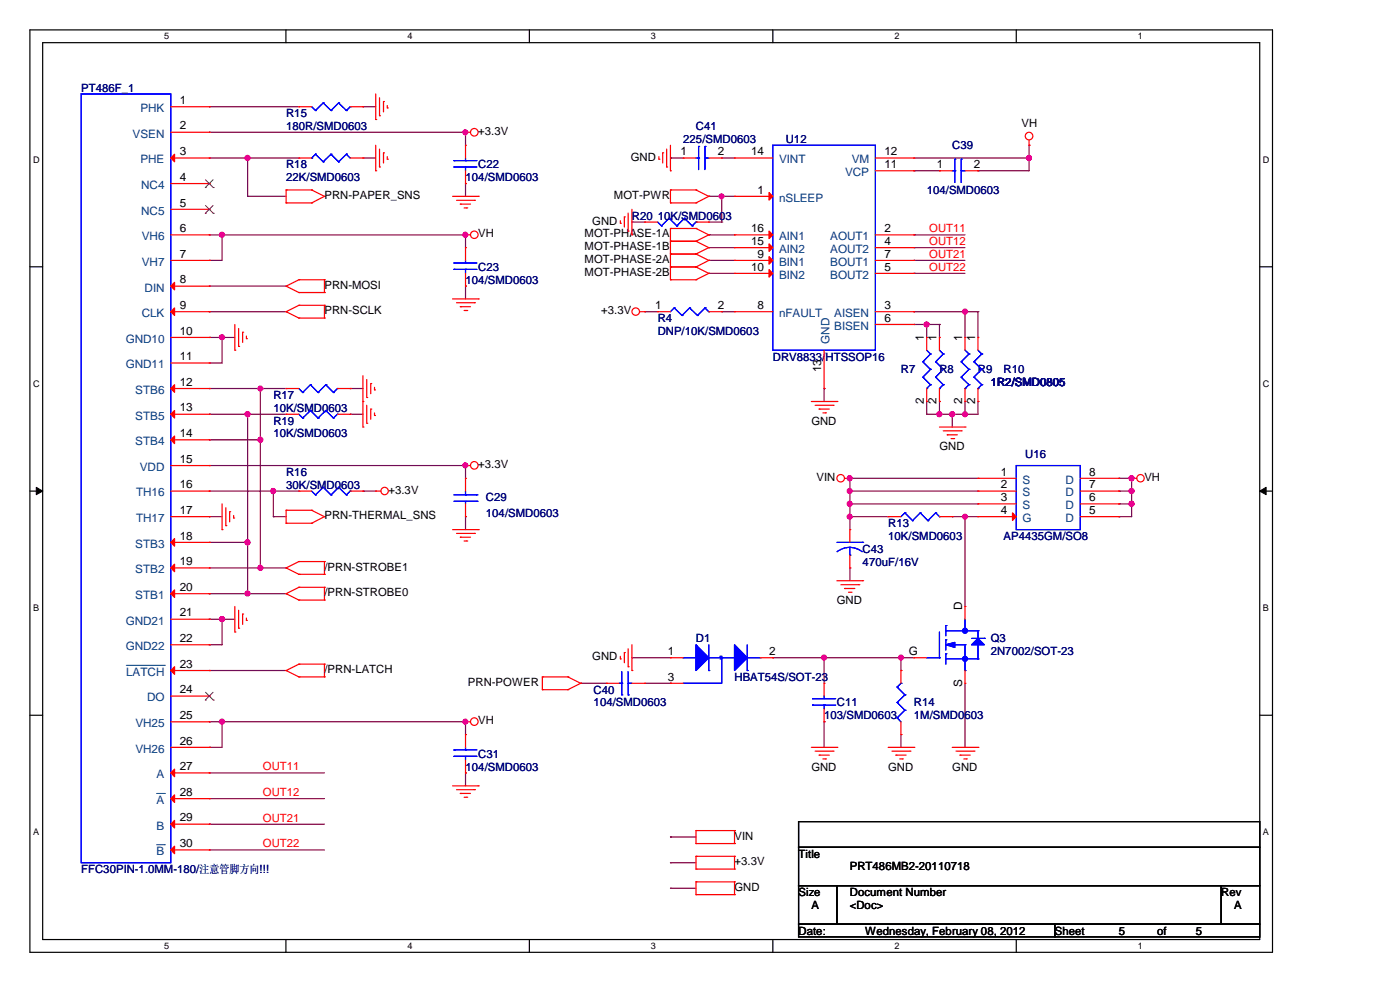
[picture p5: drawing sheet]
<svg xmlns="http://www.w3.org/2000/svg" width="297mm" height="210mm" viewBox="0 0 297 210" stroke-linecap="round" stroke-linejoin="round" font-family="sans-serif">
<path d="M6.3 6.3h263.7v195.7h-263.7zM9.1 9.1h258.1v190.2h-258.1z" fill="none" stroke="#000" stroke-width=".25"/>
<g fill="#fff">
<path d="M34.8 6.6h1.1v2.2h-1.1z"/>
<path d="M34.8 199.6h1.1v2.1h-1.1z"/>
</g>
<path d="M60.7 6.3v2.8M60.7 199.3v2.7" fill="none" stroke="#000" stroke-width=".25"/>
<g fill="#fff">
<path d="M86.4 6.6h1.1v2.2h-1.1z"/>
<path d="M86.4 199.6h1.1v2.1h-1.1z"/>
</g>
<path d="M112.3 6.3v2.8M112.3 199.3v2.7" fill="none" stroke="#000" stroke-width=".25"/>
<g fill="#fff">
<path d="M138.1 6.6h1v2.2h-1z"/>
<path d="M138.1 199.6h1v2.1h-1z"/>
</g>
<path d="M163.9 6.3v2.8M163.9 199.3v2.7" fill="none" stroke="#000" stroke-width=".25"/>
<g fill="#fff">
<path d="M189.7 6.6h1.1v2.2h-1.1z"/>
<path d="M189.7 199.6h1.1v2.1h-1.1z"/>
</g>
<path d="M215.6 6.3v2.8M215.6 199.3v2.7" fill="none" stroke="#000" stroke-width=".25"/>
<g fill="#fff">
<path d="M241.4 6.6h1v2.2h-1z"/>
<path d="M241.4 199.6h1v2.1h-1z"/>
<path d="M7 32.8h1.4v2.1h-1.4z"/>
<path d="M267.9 32.8h1.4v2.1h-1.4z"/>
<path d="M7 80.3h1.4v2.2h-1.4z"/>
<path d="M267.9 80.3h1.4v2.2h-1.4z"/>
</g>
<path d="M6.3 56.6h2.8M267.2 56.6h2.8" fill="none" stroke="#000" stroke-width=".25"/>
<g fill="#fff">
<path d="M7 127.9h1.3v2.1h-1.3z"/>
<path d="M267.9 127.9h1.3v2.1h-1.3z"/>
</g>
<path d="M6.3 104.2h2.8M267.2 104.2h2.8" fill="none" stroke="#000" stroke-width=".25"/>
<path d="M7.7 103.4l1.4 .8-1.4 .7zM267.2 104.2l1.4-.8v1.5z" fill="#000" stroke="#000" stroke-width=".21"/>
<g fill="#fff">
<path d="M7 175.5h1.3v2.1h-1.3z"/>
<path d="M267.9 175.5h1.3v2.1h-1.3z"/>
</g>
<path d="M6.3 151.7h2.8M267.2 151.7h2.8M169.4 174.3h97.8v5.4h-97.8zM169.4 179.7h97.8v8.2h-97.8zM169.4 187.9h8.1v8.1h-8.1zM169.4 196h54.4v2.7h-54.4zM177.5 187.9h81.6v8.1h-81.6zM223.8 196h43.4v2.7h-43.4zM259.1 187.9h8.1v8.1h-8.1z" fill="none" stroke="#000" stroke-width=".25"/>
<g fill="none" stroke="#800040" stroke-width=".25">
<path d="M44.4 28.1h.1M44.4 22.6h.1M44.4 33.5h.1M44.4 33.5h19M44.4 28.1h54.4M44.4 22.6h19M52.5 33.5h.1M52.5 33.5v8.1M77 22.6h.1M77 33.5h.1M77 33.5h2.7M77 22.6h2.7"/>
<path d="M98.8 28.1h.1M98.8 38.9h.1M98.8 28.1v2.7M98.8 38.9v2.7M142.2 33.5h.1M142.2 33.5h2.7M153.1 33.5h.1M153.1 33.5h2.7M193.9 33.5h.1M193.9 36.2h.1M193.9 33.5h24.4M193.9 36.2h5.4"/>
<path d="M207.5 36.2h.1M218.3 30.8h.1M218.3 33.5h.1M218.3 30.8v5.4h-10.8M44.4 55.2h.1M44.4 49.8h.1M44.4 49.8h54.4M47.1 49.8h.1M47.1 49.8v5.4h-2.7M52.5 41.6h.1M52.5 41.6h8.2M98.8 49.8h.1"/>
<path d="M98.8 49.8v2.7M134.1 47.1h.1M134.1 47.1h2.7M150.4 49.8h.1M150.4 52.5h.1M150.4 55.2h.1M150.4 58h.1M150.4 41.6h.1M150.4 49.8h5.4M150.4 52.5h5.4M150.4 58h5.4M150.4 55.2h5.4"/>
<path d="M150.4 41.6h5.4M150.4 47.1h2.7M153.1 41.6h.1M153.1 47.1h.1M153.1 41.6v5.5M193.9 49.8h.1M193.9 52.5h.1M193.9 58h.1M193.9 55.2h.1M193.9 49.8h10.8M193.9 52.5h10.8M193.9 58h10.8"/>
<path d="M193.9 55.2h10.8M44.4 77h.1M44.4 66.1h.1M44.4 60.7h.1M44.4 71.6h.1M44.4 66.1h16.3M44.4 71.6h5.4M44.4 60.7h16.3M47.1 71.6h.1M47.1 71.6v5.4h-2.7M98.8 60.7h.1M98.8 60.7v2.7"/>
<path d="M136.8 66.1h.1M136.8 66.1h2.7M153.1 66.1h.1M153.1 66.1h2.7M193.9 68.8h.1M193.9 66.1h.1M193.9 66.1h13.6M193.9 68.8h5.4M196.6 68.8h.1M196.6 68.8v2.8M199.3 68.8h.1M199.3 68.8v2.8"/>
<path d="M204.7 66.1h.1M204.7 66.1v5.5M207.5 66.1h.1M207.5 66.1v5.5M44.4 98.8h.1M44.4 93.3h.1M44.4 87.9h.1M44.4 82.4h.1M44.4 87.9h16.3M44.4 82.4h16.3M44.4 98.8h54.4M44.4 93.3h10.8"/>
<path d="M52.5 87.9h.1M52.5 87.9v38M55.2 82.4h.1M55.2 93.3h.1M55.2 82.4v38.1M74.3 82.4h.1M74.3 87.9h.1M74.3 87.9h2.7M74.3 82.4h2.7M98.8 98.8h.1M98.8 98.8v2.7M174.8 82.4h.1"/>
<path d="M174.8 82.4v2.8M196.6 85.2h.1M196.6 87.9h.1M196.6 85.2v2.7M199.3 87.9h.1M199.3 85.2h.1M199.3 85.2v2.7M202 87.9h.1M202 87.9v2.7M204.7 85.2h.1M204.7 87.9h.1M204.7 85.2v2.7"/>
<path d="M207.5 85.2h.1M207.5 85.2v2.7h-10.9M44.4 109.6h.1M44.4 104.2h.1M44.4 115.1h.1M44.4 109.6h2.7M44.4 104.2h19M44.4 115.1h8.1M52.5 115.1h.1M58 104.2h.1M58 109.6h.1M58 109.6h2.7"/>
<path d="M58 104.2v5.4M77 104.2h.1M77 104.2h2.7M98.8 109.6h.1M98.8 109.6v2.7M180.3 104.2h.1M180.3 101.5h.1M180.3 106.9h.1M180.3 109.6h.1M180.3 106.9h27.2M180.3 109.6h8.1M180.3 104.2h27.2"/>
<path d="M180.3 101.5v10.8M180.3 101.5h27.2M202 109.6h.1M202 109.6h5.5M204.7 109.6h.1M204.7 109.6v19M237.4 106.9h.1M237.4 109.6h.1M237.4 104.2h.1M237.4 101.5h.1M237.4 106.9h2.7M237.4 104.2h2.7"/>
<path d="M237.4 101.5h2.7M240.1 101.5h.1M240.1 106.9h.1M240.1 104.2h.1M240.1 101.5v8.1h-2.7M44.4 136.8h.1M44.4 120.5h.1M44.4 125.9h.1M44.4 131.4h.1M44.4 131.4h5.4M44.4 125.9h16.3M44.4 120.5h16.3"/>
<path d="M47.1 131.4h.1M47.1 131.4v5.4h-2.7M52.5 125.9h.1M55.2 120.5h.1M134.1 139.5h.1M134.1 139.5h8.1M163.9 139.5h.1M163.9 139.5h30M174.8 139.5h.1M174.8 139.5v5.4M180.3 120.5h.1M180.3 120.5v2.7"/>
<path d="M191.1 139.5h.1M191.1 139.5v2.7M44.4 142.2h.1M44.4 158.5h.1M44.4 153.1h.1M44.4 142.2h16.3M44.4 153.1h54.4M47.1 153.1h.1M47.1 153.1v5.4h-2.7M98.8 153.1h.1M98.8 153.1v2.7M123.2 144.9h.1"/>
<path d="M123.2 144.9h5.4M136.8 144.9h5.4M142.2 144.9h.1M174.8 153.1h.1M174.8 153.1v5.4M191.1 142.2h.1M191.1 155.8h.1M191.1 155.8v2.7M204.7 158.5h.1M204.7 144.9v13.6M44.4 174.8h.1M44.4 163.9h.1"/>
<path d="M44.4 169.4h.1M44.4 174.8h24.4M44.4 163.9h24.4M44.4 169.4h24.4M98.8 163.9h.1M98.8 163.9v2.8M142.2 177.5h.1M142.2 177.5h5.5M44.4 180.3h.1M44.4 180.3h24.4M142.2 183h.1M142.2 188.4h.1"/>
<path d="M142.2 183h5.5M142.2 188.4h5.5"/>
</g>
<g fill="#f0f" stroke="#f0f" stroke-width=".25">
<circle cx="204.7" cy="66.1" r=".52"/>
<circle cx="196.6" cy="68.8" r=".52"/>
<circle cx="204.7" cy="87.9" r=".52"/>
<circle cx="199.3" cy="87.9" r=".53"/>
<circle cx="202" cy="87.9" r=".53"/>
<circle cx="218.3" cy="33.5" r=".52"/>
<circle cx="240" cy="104.2" r=".53"/>
<circle cx="240" cy="101.4" r=".53"/>
<circle cx="180.2" cy="101.4" r=".52"/>
<circle cx="180.2" cy="104.2" r=".52"/>
<circle cx="204.7" cy="109.6" r=".51"/>
<circle cx="180.2" cy="106.9" r=".52"/>
<circle cx="180.2" cy="109.6" r=".51"/>
<circle cx="174.8" cy="139.5" r=".52"/>
<circle cx="191.1" cy="139.5" r=".51"/>
<circle cx="240" cy="106.9" r=".53"/>
<circle cx="153.1" cy="41.6" r=".51"/>
<circle cx="98.7" cy="28.1" r=".51"/>
<circle cx="47.1" cy="71.5" r=".52"/>
<circle cx="47.1" cy="131.3" r=".53"/>
<circle cx="98.7" cy="98.7" r=".51"/>
<circle cx="98.7" cy="49.8" r=".52"/>
<circle cx="47.1" cy="49.8" r=".53"/>
<circle cx="57.9" cy="104.2" r=".52"/>
<circle cx="52.5" cy="33.5" r=".53"/>
<circle cx="52.5" cy="125.9" r=".52"/>
<circle cx="52.5" cy="115" r=".53"/>
<circle cx="52.5" cy="87.9" r=".53"/>
<circle cx="55.2" cy="82.4" r=".51"/>
<circle cx="55.2" cy="120.5" r=".52"/>
<circle cx="55.2" cy="93.3" r=".52"/>
<circle cx="98.7" cy="153.1" r=".51"/>
<circle cx="47.1" cy="153.1" r=".52"/>
</g>
<g fill="none" stroke="#f00" stroke-width=".25">
<path d="M79.7 19.9v5.5M36.2 28.1h8.2M36.2 22.6h8.2M36.2 33.5h8.2M36.2 38.9h8.2M44.4 22.6h.1M44.4 28.1h.1M44.4 33.5h.1M44.4 38.9h.1M63.4 22.6h.1M63.4 33.5h.1M63.4 22.6h2.7"/>
<path d="M63.4 33.5h2.7M74.3 22.6h2.7M74.3 33.5h2.7M77 22.6h.1M77 33.5h.1M79.7 25.4h.1M79.7 36.2h.1M79.7 30.8v5.4M80.5 24.5h.1M80.5 35.4h.1M80.5 20.7v3.8M80.5 31.6v3.8"/>
<path d="M81.4 21.5h.1M81.4 32.4h.1M81.4 21.5v2.2M81.4 32.4v2.2M82.2 22.9h.1M82.2 33.8h.1M82.2 22.4v.5M82.2 33.2v.6M98.8 28.1h.1M98.8 30.8h.1M98.8 38.9h.1M98.8 28.1h1"/>
<path d="M98.8 30.8v2.7M98.8 36.2v2.7M139.8 33.8h.1M139.8 33.2v.6M140.6 32.4h.1M140.6 32.4v2.2M141.4 35.4h.1M141.4 31.6v3.8M142.2 36.2h.1M142.2 30.8v5.4M144.9 33.5h.1M144.9 33.5h2.8"/>
<path d="M150.4 33.5h2.7M153.1 33.5h.1M155.8 33.5h.1M155.8 33.5h8.1M185.7 36.2h8.2M185.7 33.5h8.2M193.9 33.5h.1M193.9 36.2h.1M199.3 36.2h.1M199.3 36.2h2.7M204.7 36.2h2.8M207.5 36.2h.1"/>
<path d="M218.3 30.8h.1M218.3 29.7v1.1M36.2 49.8h8.2M36.2 44.4h8.2M36.2 55.2h8.2M44.4 44.4h.1M44.4 49.8h.1M44.4 55.2h.1M60.7 40.3h.1M60.7 43h.1M60.7 40.3h5.4M60.7 43h5.4"/>
<path d="M60.7 40.3v2.7M63.4 59.3h.1M63.4 59.3h5.4M63.4 59.3l-2.7 1.4M66.1 40.3h.1M66.1 43h.1M66.1 40.3l2.7 1.3M68.8 41.6h.1M68.8 59.3h.1M68.8 41.6l-2.7 1.4M68.8 59.3v2.8M96 41.6h5.5"/>
<path d="M96.9 42.5h3.8M97.7 43.3h.1M97.7 43.3h2.1M98.5 44.1h.5M98.8 49.8h.1M98.8 52.5h.1M98.8 49.8h1M98.8 52.5v2.7M98.8 58v2.7M99 44.1h.1M100.7 42.5h.1M101.5 41.6h.1"/>
<path d="M131.6 47.4h.1M131.6 46.8v.6M132.5 46h.1M132.5 46v2.2M133.3 49h.1M133.3 45.2v3.8M134.1 49.8h.1M134.1 44.4v5.4M136.8 47.1h.1M136.8 47.1h2.7M142.2 48.5h.1M142.2 51.2h.1"/>
<path d="M142.2 53.9h.1M142.2 56.6h.1M142.2 59.3h.1M142.2 40.3h.1M142.2 43h.1M142.2 48.5h5.5M142.2 40.3v2.7M142.2 48.5v10.8M142.2 51.2h5.5M142.2 53.9h5.5M142.2 56.6h5.5M142.2 59.3h5.5"/>
<path d="M142.2 40.3h5.5M142.2 43h5.5M147.7 48.5h.1M147.7 51.2h.1M147.7 53.9h.1M147.7 56.6h.1M147.7 59.3h.1M147.7 40.3h.1M147.7 43h.1M147.7 48.5l2.7 1.3M147.7 51.2l2.7 1.3M147.7 53.9l2.7 1.3"/>
<path d="M147.7 56.6l2.7 1.4M147.7 40.3l2.7 1.3M147.7 47.1h2.7M150.4 49.8h.1M150.4 52.5h.1M150.4 55.2h.1M150.4 58h.1M150.4 41.6h.1M150.4 47.1h.1M150.4 49.8l-2.7 1.4M150.4 52.5l-2.7 1.4M150.4 55.2l-2.7 1.4"/>
<path d="M150.4 58l-2.7 1.3M150.4 41.6l-2.7 1.4M155.8 41.6h.1M155.8 55.2h.1M155.8 58h.1M155.8 49.8h.1M155.8 52.5h.1M155.8 41.6h8.1M155.8 49.8h8.1M155.8 55.2h8.1M155.8 52.5h8.1M155.8 58h8.1"/>
<path d="M185.7 49.8h8.2M185.7 55.2h8.2M185.7 52.5h8.2M185.7 58h8.2M193.9 49.8h.1M193.9 52.5h.1M193.9 58h.1M193.9 55.2h.1M36.2 66.1h8.2M36.2 60.7h8.2M36.2 71.6h8.2M36.2 77h8.2"/>
<path d="M44.4 60.7h.1M44.4 66.1h.1M44.4 71.6h.1M44.4 77h.1M49.8 74.3h.1M49.8 68.8v5.5M50.6 73.5h.1M50.6 69.7v3.8M51.5 70.5h.1M51.5 70.5v2.1M52.3 71.8h.1M52.3 71.3v.5"/>
<path d="M60.7 66.1h.1M60.7 60.7h.1M60.7 66.1l2.7 1.4M60.7 60.7l2.7 1.4M63.4 67.5h.1M63.4 64.8h.1M63.4 62.1h.1M63.4 67.5h5.4M63.4 64.8h5.4M63.4 64.8l-2.7 1.3M63.4 62.1h5.4M68.8 67.5h.1"/>
<path d="M68.8 64.8h.1M68.8 62.1h.1M68.8 64.8v2.7M77 79.7v10.9M96 63.4h5.5M96.9 64.2h3.8M97.7 65.1h.1M97.7 65.1h2.1M98.5 65.9h.5M98.8 60.7h.1M99 65.9h.1M100.7 64.2h.1"/>
<path d="M101.5 63.4h.1M135.7 66.1h1.1M136.8 66.1h.1M139.5 66.1h.1M139.5 66.1h2.7M150.4 66.1h2.7M153.1 66.1h.1M155.8 66.1h.1M155.8 66.1h8.1M174.8 74.3v8.1M185.7 66.1h8.2M185.7 68.8h8.2"/>
<path d="M193.9 66.1h.1M193.9 68.8h.1M196.6 71.6h.1M196.6 71.6v2.7M199.3 71.6h.1M199.3 71.6v2.7M204.7 71.6h.1M204.7 71.6v2.7M207.5 71.6h.1M207.5 71.6v2.7M36.2 98.8h8.2M36.2 82.4h8.2"/>
<path d="M36.2 87.9h8.2M36.2 93.3h8.2M44.4 82.4h.1M44.4 87.9h.1M44.4 93.3h.1M44.4 98.8h.1M60.7 82.4h.1M60.7 87.9h.1M60.7 82.4h2.7M60.7 87.9h2.7M71.6 82.4h2.7M71.6 87.9h2.7"/>
<path d="M74.3 82.4h.1M74.3 87.9h.1M77 90.6h.1M77 85.2h.1M77.8 89.8h.1M77.8 84.3h.1M77.8 80.5v3.8M77.8 86v3.8M78.6 86.8h.1M78.6 81.4h.1M78.6 81.4v2.1M78.6 86.8v2.1"/>
<path d="M79.5 88.1h.1M79.5 82.7h.1M79.5 82.2v.5M79.5 87.6v.5M98.8 98.8h.1M98.8 98.8h1M172.1 85.2h5.4M172.9 86h3.8M173.8 86.8h.1M173.8 86.8h2.1M174.6 87.6h.5M174.8 82.4h.1"/>
<path d="M175.1 87.6h.1M176.7 86h.1M177.5 85.2h.1M196.6 85.2h.1M196.6 82.4v2.8M199.3 85.2h.1M199.3 90.6h5.4M199.3 82.4v2.8M200.1 91.4h3.8M200.9 92.2h.1M200.9 92.2h2.2M201.8 93h.5"/>
<path d="M202.3 93h.1M203.9 91.4h.1M204.7 90.6h.1M204.7 85.2h.1M204.7 82.4v2.8M207.5 85.2h.1M207.5 82.4v2.8M36.2 104.2h8.2M36.2 109.6h8.2M36.2 115.1h8.2M44.4 104.2h.1M44.4 109.6h.1"/>
<path d="M44.4 115.1h.1M47.1 112.3h.1M47.1 106.9v5.4M47.9 111.5h.1M47.9 107.7v3.8M48.7 108.5h.1M48.7 108.5v2.2M49.6 109.9h.1M49.6 109.3v.6M60.7 108.2h.1M60.7 111h.1M60.7 108.2v2.8"/>
<path d="M60.7 108.2h5.4M60.7 111h5.4M63.4 119.1h.1M63.4 104.2h.1M63.4 119.1h5.4M63.4 119.1l-2.7 1.4M63.4 104.2h2.7M66.1 108.2h.1M66.1 111h.1M66.1 108.2l2.7 1.4M68.8 109.6h.1M68.8 119.1h.1"/>
<path d="M68.8 119.1v2.7M68.8 109.6l-2.7 1.4M74.3 104.2h2.7M77 104.2h.1M79.7 104.2h.1M79.7 104.2h1.1M96 112.3h5.5M96.9 113.1h3.8M97.7 114h.1M97.7 114h2.1M98.5 114.8h.5M98.8 109.6h.1"/>
<path d="M98.8 101.5h.1M98.8 101.5v2.7M98.8 106.9v2.7M99 114.8h.1M100.7 113.1h.1M101.5 112.3h.1M179.2 101.5h1.1M180.3 101.5h.1M180.3 112.3h.1M180.3 112.3v2.8M180.3 117.8v2.7M188.4 109.6h.1"/>
<path d="M188.4 109.6h2.7M199.3 109.6h2.7M202 109.6h.1M207.5 101.5h.1M207.5 104.2h.1M207.5 106.9h.1M207.5 109.6h.1M207.5 101.5h8.1M207.5 104.2h8.1M207.5 109.6h8.1M207.5 106.9h8.1M229.2 101.5h8.2"/>
<path d="M229.2 104.2h8.2M229.2 109.6h8.2M229.2 106.9h8.2M237.4 101.5h.1M237.4 104.2h.1M237.4 106.9h.1M237.4 109.6h.1M240.1 101.5h.1M240.1 101.5h1.1M36.2 120.5h8.2M36.2 125.9h8.2M36.2 131.4h8.2"/>
<path d="M36.2 136.8h8.2M44.4 120.5h.1M44.4 125.9h.1M44.4 131.4h.1M44.4 136.8h.1M49.8 134.1h.1M49.8 128.6v5.5M50.6 133.3h.1M50.6 129.4v3.9M51.5 130.3h.1M51.5 130.3v2.2M52.3 131.6h.1"/>
<path d="M52.3 131.1v.5M60.7 125.9h.1M60.7 120.5h.1M60.7 125.9l2.7 1.4M60.7 120.5l2.7 1.3M63.4 127.3h.1M63.4 124.6h.1M63.4 121.8h.1M63.4 127.3h5.4M63.4 124.6h5.4M63.4 124.6l-2.7 1.3M63.4 121.8h5.4"/>
<path d="M68.8 127.3h.1M68.8 124.6h.1M68.8 121.8h.1M68.8 124.6v2.7M131.6 139.8h.1M131.6 139.2v.6M132.5 138.4h.1M132.5 138.4v2.2M133.3 137.6v3.8M134.1 136.8v5.4M142.2 139.5h.1M142.2 139.5h2.7"/>
<path d="M161.2 139.5h2.7M163.9 139.5h.1M177.5 123.2h5.5M178.4 124h3.8M179.2 124.8h.1M179.2 124.8h2.1M180 125.6h.5M180.3 120.5h.1M180.5 125.6h.1M182.2 124h.1M183 123.2h.1M193.9 139.5h.1"/>
<path d="M193.9 139.5h2.7M204.7 128.6h.1M204.7 128.6v2.8M36.2 158.5h8.2M36.2 153.1h8.2M36.2 142.2h8.2M36.2 147.7h8.2M44.4 142.2h.1M44.4 147.7h.1M44.4 153.1h.1M44.4 158.5h.1M60.7 142.2h.1"/>
<path d="M60.7 142.2l2.7 1.4M63.4 143.6h.1M63.4 140.9h.1M63.4 143.6h5.4M63.4 140.9h5.4M63.4 140.9l-2.7 1.3M68.8 143.6h.1M68.8 140.9h.1M68.8 140.9v2.7M98.8 153.1h.1M98.8 155.8h.1M98.8 153.1h1"/>
<path d="M98.8 155.8v2.7M115.1 143.6h.1M115.1 146.3h.1M115.1 143.6h5.4M115.1 143.6v2.7M115.1 146.3h5.4M120.5 143.6h.1M120.5 146.3h.1M120.5 143.6l2.7 1.3M123.2 144.9h.1M123.2 144.9l-2.7 1.4M128.6 144.9h.1"/>
<path d="M128.6 144.9h2.8M133.3 141.4h.1M134.1 142.2h.1M134.1 144.9h2.7M136.8 144.9h.1M142.2 144.9h.1M142.2 144.9h2.7M172.1 158.5h5.4M172.9 159.3h3.8M174.8 144.9h.1M174.8 153.1h.1M174.8 144.9v2.8"/>
<path d="M174.8 150.4v2.7M176.7 159.3h.1M177.5 158.5h.1M188.4 158.5h5.5M189.2 159.3h3.8M191.1 155.8h.1M191.1 142.2h.1M191.1 142.2v2.7M191.1 153.1v2.7M193 159.3h.1M193.9 158.5h.1M202 158.5h5.5"/>
<path d="M202.8 159.3h3.8M204.7 144.9h.1M204.7 142.2v2.7M206.6 159.3h.1M207.5 158.5h.1M36.2 163.9h8.2M36.2 169.4h8.2M36.2 174.8h8.2M44.4 163.9h.1M44.4 169.4h.1M44.4 174.8h.1M96 166.7h5.5"/>
<path d="M96.9 167.5h3.8M97.7 168.3h.1M97.7 168.3h2.1M98.5 169.1h.5M98.8 163.9h.1M98.8 161.2v2.7M99 169.1h.1M100.7 167.5h.1M101.5 166.7h.1M147.7 178.9h.1M147.7 176.2h.1M147.7 176.2v2.7"/>
<path d="M147.7 178.9h8.1M147.7 176.2h8.1M155.8 176.2h.1M155.8 178.9h.1M155.8 176.2v2.7M173.8 160.2h.1M173.8 160.2h2.1M174.6 161h.5M175.1 161h.1M190.1 160.2h.1M190.1 160.2h2.1M190.9 161h.5"/>
<path d="M191.4 161h.1M203.7 160.2h.1M203.7 160.2h2.1M204.5 161h.5M205 161h.1M36.2 180.3h8.2M44.4 180.3h.1M147.7 184.4h.1M147.7 181.6h.1M147.7 189.8h.1M147.7 187.1h.1M147.7 184.4h8.1"/>
<path d="M147.7 181.6v2.8M147.7 187.1v2.7M147.7 181.6h8.1M147.7 189.8h8.1M147.7 187.1h8.1M155.8 181.6h.1M155.8 184.4h.1M155.8 187.1h.1M155.8 189.8h.1M155.8 181.6v2.8M155.8 187.1v2.7"/>
<circle cx="100.6" cy="28.1" r=".8"/>
<circle cx="218.3" cy="28.9" r=".8"/>
<circle cx="100.6" cy="49.8" r=".8"/>
<circle cx="134.9" cy="66.1" r=".8"/>
<circle cx="100.6" cy="98.7" r=".8"/>
<circle cx="81.6" cy="104.2" r=".78"/>
<circle cx="178.4" cy="101.5" r=".8"/>
<circle cx="241.9" cy="101.4" r=".78"/>
<circle cx="100.6" cy="153.1" r=".8"/>
</g>
<g fill="none" stroke="#00f" stroke-width=".25">
<path d="M17.2 19.9h19v163.1h-19zM66.1 33.5h.1M66.1 22.6l.8 .8M66.9 23.4h.1M66.9 32.7h.1M66.9 32.7l1.7 1.6M66.9 32.7l-.8 .8M68.6 21.8h.1M68.6 34.3h.1M68.6 21.8l-1.7 1.6M68.6 21.8l1.6 1.6M70.2 23.4h.1"/>
<path d="M70.2 32.7h.1M70.2 32.7l1.6 1.6M70.2 32.7l-1.6 1.6M71.8 21.8h.1M71.8 34.3h.1M71.8 21.8l-1.6 1.6M71.8 21.8l1.7 1.6M73.5 23.4h.1M73.5 32.7h.1M73.5 32.7l.8 .8M73.5 32.7l-1.7 1.6M74.3 22.6h.1"/>
<path d="M74.3 22.6l-.8 .8M96.3 35.4h.1M96.3 34.1h.1M96.3 35.4h4.9M96.3 34.1h4.9M98.8 34.1h.1M98.8 35.4h.1M98.8 33.5v.6M98.8 35.4v.8M147.7 33.5h.5M148.2 33.5h.1M148.2 31.1h.1"/>
<path d="M148.2 31.1v4.9M149.6 31.1h.1M149.6 33.5h.1M149.6 33.5h.8M149.6 31.1v4.9M163.9 30.8h21.8v43.5h-21.8zM202 36.2h.6M202.6 36.2h.1M202.6 33.8h.1M202.6 33.8v4.9M203.9 33.8h.1M203.9 36.2h.1"/>
<path d="M203.9 36.2h.8M203.9 33.8v4.9M96.3 57.1h.1M96.3 55.8h.1M96.3 57.1h4.9M96.3 55.8h4.9M98.8 55.8h.1M98.8 57.1h.1M98.8 55.2v.6M98.8 57.1v.9M139.5 47.1l.8 .8M140.3 47.9h.1"/>
<path d="M141.9 46.3h.1M141.9 46.3l-1.6 1.6M141.9 46.3l1.7 1.6M143.6 47.9h.1M145.2 46.3h.1M145.2 46.3l-1.6 1.6M145.2 46.3l1.6 1.6M146.8 47.9h.1M147.7 47.1h.1M147.7 47.1l-.9 .8M143 65.3h.1M143 65.3l-.8 .8"/>
<path d="M143 65.3l1.7 1.6M144.7 66.9h.1M146.3 65.3h.1M146.3 65.3l-1.6 1.6M146.3 65.3l1.6 1.6M147.9 66.9h.1M149.6 65.3h.1M149.6 65.3l-1.7 1.6M149.6 65.3l.8 .8M150.4 66.1h.1M195.8 76.7h.1M195.8 76.7l1.6 1.7"/>
<path d="M196.6 74.3l.8 .8M197.4 75.1h.1M197.4 78.4h.1M197.4 75.1l-1.6 1.6M197.4 78.4l-1.6 1.6M198.5 76.7h.1M198.5 76.7l1.6 1.7M199.3 74.3l.8 .8M200.1 75.1h.1M200.1 78.4h.1M200.1 75.1l-1.6 1.6M200.1 78.4l-1.6 1.6"/>
<path d="M203.9 76.7h.1M203.9 76.7l1.7 1.7M204.7 74.3l.9 .8M205.6 75.1h.1M205.6 78.4h.1M205.6 75.1l-1.7 1.6M205.6 78.4l-1.7 1.6M206.6 76.7h.1M206.6 76.7l1.7 1.7M207.5 74.3l.8 .8M208.3 75.1h.1M208.3 78.4h.1"/>
<path d="M208.3 75.1l-1.7 1.6M208.3 78.4l-1.7 1.6M63.4 82.4l.8 .9M63.4 87.9l.8 .8M64.2 83.3h.1M64.2 88.7h.1M65.9 81.6h.1M65.9 87.1h.1M65.9 81.6l-1.7 1.7M65.9 81.6l1.6 1.7M65.9 87.1l-1.7 1.6M65.9 87.1l1.6 1.6"/>
<path d="M67.5 83.3h.1M67.5 88.7h.1M69.1 81.6h.1M69.1 87.1h.1M69.1 81.6l-1.6 1.7M69.1 81.6l1.6 1.7M69.1 87.1l-1.6 1.6M69.1 87.1l1.6 1.6M70.7 83.3h.1M70.7 88.7h.1M71.6 82.4h.1M71.6 87.9h.1"/>
<path d="M71.6 82.4l-.9 .9M71.6 87.9l-.9 .8M195.8 80h.1M195.8 80l1.6 1.6M196.6 82.4h.1M197.4 81.6h.1M197.4 81.6l-.8 .8M198.5 80h.1M198.5 80l1.6 1.6M199.3 82.4h.1M200.1 81.6h.1M200.1 81.6l-.8 .8"/>
<path d="M203.9 80h.1M203.9 80l1.7 1.6M204.7 82.4h.1M205.6 81.6h.1M205.6 81.6l-.9 .8M206.6 80h.1M206.6 80l1.7 1.6M207.5 82.4h.1M208.3 81.6h.1M208.3 81.6l-.8 .8M215.6 98.8h13.6v13.5h-13.6zM66.1 104.2l.8 .8"/>
<path d="M66.9 105h.1M68.6 103.4h.1M68.6 103.4l-1.7 1.6M68.6 103.4l1.6 1.6M70.2 105h.1M71.8 103.4h.1M71.8 103.4l-1.6 1.6M71.8 103.4l1.7 1.6M73.5 105h.1M74.3 104.2h.1M74.3 104.2l-.8 .8M96.3 105h4.9"/>
<path d="M96.3 106.3h4.9M98.8 106.3h.1M98.8 105h.1M98.8 104.2v.8M98.8 106.3v.6M101.2 105h.1M101.2 106.3h.1M177.5 115.1h5.5M180.3 116.1l1.4 .3 1.2 .6M180.3 116.1l-1.5 .2-1.2 .7M180.3 117.8h.1M180.3 116.1v1.7"/>
<path d="M183 115.1h.1M192 108.8h.1M192 108.8l-.9 .8M192 108.8l1.6 1.6M193.6 110.4h.1M195.2 108.8h.1M195.2 108.8l-1.6 1.6M195.2 108.8l1.6 1.6M196.8 110.4h.1M198.5 108.8h.1M198.5 108.8l-1.7 1.6M198.5 108.8l.8 .8"/>
<path d="M199.3 109.6h.1M144.9 139.5h.1M144.9 139.5h2.8M150.4 136.8v5.4M150.4 139.5h5.4M153.1 139.5h.1M153.1 139.5v5.4h-8.2M158.5 139.5h2.7M158.5 136.8v5.4M161.2 139.5h.1M196.6 139.5h.1M196.6 139.5h2.7"/>
<path d="M199.3 139.5h.1M199.3 134.1v5.4M200.7 138.7h.1M200.7 135.7h.1M200.7 132.7h.1M200.7 133.8h.1M200.7 132.7v2.2M200.7 135.7v2.2M200.7 138.7v2.2M200.7 139.8h6.8M200.7 133.8h6.8M202 136.8h2.7"/>
<path d="M204.7 133.8h.1M204.7 136.8h.1M204.7 131.4v2.4M204.7 136.8v5.4M206.1 135.4h2.7M207.5 139.8h.1M207.5 136.8h.1M207.5 133.8h.1M207.5 133.8v1.6M207.5 136.8v3M208.8 135.4h.1M96.3 159.1h.1"/>
<path d="M96.3 159.1h4.9M98.8 159.1h.1M98.8 158.5v.6M131.4 144.9h.5M131.9 144.9h.1M131.9 147.4h.1M131.9 142.5v4.9M133.3 147.4h.1M133.3 144.9h.1M133.3 144.9h.8M133.3 142.5v4.9M150.4 142.2h.1"/>
<path d="M158.5 142.2h.1M172.4 149.6h.1M172.4 148.2h.1M172.4 149.6h4.9M172.4 148.2h4.9M174.8 148.2h.1M174.8 149.6h.1M174.8 147.7v.5M174.8 149.6v.8M190.3 152.3h.1M190.3 149h.1M190.3 145.7h.1"/>
<path d="M190.3 152.3l.8 .8M190.3 149l1.7 1.7M190.3 145.7l1.7 1.7M191.1 144.9h.1M191.1 144.9l-.8 .8M192 150.7h.1M192 147.4h.1M192 150.7l-1.7 1.6M192 147.4l-1.7 1.6M204.7 142.2h.1M96.3 160.4h.1M96.3 160.4h4.9"/>
<path d="M98.8 160.4h.1M98.8 160.4v.8"/>
</g>
<g fill="#f00" stroke="#f00" stroke-width=".25">
<path d="M37 32.7v1.6l-.8-.8z"/>
<path d="M36.2 60.7l.8-.8v1.6z"/>
<path d="M37 65.3v1.6l-.8-.8z"/>
<path d="M36.2 82.4l.8-.8v1.6z"/>
<path d="M36.2 87.9l.8-.8v1.6z"/>
<path d="M36.2 93.3l.8-.8v1.6z"/>
<path d="M36.2 115.1l.8-.9v1.7z"/>
<path d="M36.2 120.5l.8-.8v1.6z"/>
<path d="M36.2 125.9l.8-.8v1.6z"/>
<path d="M36.2 142.2l.8-.8v1.6z"/>
<path d="M36.2 163.9l.8-.8v1.7z"/>
<path d="M37 168.6v1.6l-.8-.8z"/>
<path d="M37 174v1.6l-.8-.8z"/>
<path d="M37 179.5v1.6l-.8-.8z"/>
<path d="M214.8 108.8l.8 .8-.8 .8z"/>
<path d="M163.1 40.8l.8 .8-.8 .9z"/>
<path d="M163.1 54.4l.8 .8-.8 .8z"/>
<path d="M163.1 57.2l.8 .8-.8 .8z"/>
<path d="M163.1 49l.8 .8-.8 .8z"/>
<path d="M163.1 51.7l.8 .8-.8 .8z"/>
</g>
<path d="M43.6 39.8h.1M43.6 38.1l1.6 1.7M45.2 38.1l-1.6 1.7M45.2 39.8h.1M43.6 45.2h.1M43.6 43.6l1.6 1.6M45.2 43.6l-1.6 1.6M45.2 45.2h.1M43.6 148.5h.1M43.6 146.8l1.6 1.7M45.2 146.8l-1.6 1.7M45.2 148.5h.1" fill="none" stroke="#804000" stroke-width=".21"/>
<path d="M26.8 141.1h8.1M34.9 141.1h.1M33.2 168.3h1.7M33.2 179.2h1.7M34.9 168.3h.1M34.9 179.2h.1" fill="none" stroke="#004080" stroke-width=".21"/>
<g fill="#00f" stroke="#00f" stroke-width=".25">
<path d="M206.1 136.8l1.4-1.4 1.3 1.4z"/>
<path d="M200.7 136.8l1.9-.5v1z"/>
<path d="M147.7 136.8l2.7 2.7-2.7 2.7z" fill-rule="evenodd"/>
<path d="M155.8 136.8l2.7 2.7-2.7 2.7z" fill-rule="evenodd"/>
<path d="M152.8 139.2h.3v.6h-.3z" fill-rule="evenodd"/>
<path d="M147.7 136.8l2.7 2.7-2.7 2.7z" fill-rule="evenodd"/>
<path d="M155.8 136.8l2.7 2.7-2.7 2.7z" fill-rule="evenodd"/>
<path d="M152.8 139.2h.3v.6h-.3z" fill-rule="evenodd"/>
<circle cx="204.7" cy="133.8" r=".52"/>
<circle cx="204.7" cy="139.8" r=".52"/>
</g>
<g font-size="2.5" fill="#004080">
<text x="29.8" y="23.8">PHK</text>
<text x="28.1" y="29.2">VSEN</text>
<text x="29.8" y="34.7">PHE</text>
<text x="165.3" y="34.7">VINT</text>
<text x="180.7" y="34.7">VM</text>
<text x="30" y="40.1">NC4</text>
<text x="179.3" y="37.4">VCP</text>
<text x="30" y="45.5">NC5</text>
<text x="165.3" y="42.8">nSLEEP</text>
<text x="30.1" y="51">VH6</text>
<text x="165.3" y="51">AIN1</text>
<text x="165.3" y="53.7">AIN2</text>
<text x="176.1" y="51">AOUT1</text>
<text x="176.1" y="53.7">AOUT2</text>
<text x="30.1" y="56.4">VH7</text>
<text x="165.3" y="56.4">BIN1</text>
<text x="165.3" y="59.1">BIN2</text>
<text x="176.1" y="59.1">BOUT2</text>
<text x="176.1" y="56.4">BOUT1</text>
<text x="30.7" y="61.8">DIN</text>
<text x="30.1" y="67.3">CLK</text>
<text x="165.3" y="67.3">nFAULT</text>
<text x="177" y="67.3">AISEN</text>
<text x="177" y="70">BISEN</text>
<text x="26.7" y="72.7">GND10</text>
<text x="176" y="72.9" transform="rotate(-90 176 72.9)">GND</text>
<text x="26.7" y="78.1">GND11</text>
<text x="28.7" y="83.6">STB6</text>
<text x="28.7" y="89">STB5</text>
<text x="28.7" y="94.4">STB4</text>
<text x="29.7" y="99.9">VDD</text>
<text x="28.9" y="105.3">TH16</text>
<text x="217" y="102.6">S</text>
<text x="217" y="105.3">S</text>
<text x="226.1" y="102.6">D</text>
<text x="226.1" y="105.3">D</text>
<text x="28.9" y="110.7">TH17</text>
<text x="217" y="108">S</text>
<text x="217" y="110.7">G</text>
<text x="226.1" y="108">D</text>
<text x="226.1" y="110.7">D</text>
<text x="28.7" y="116.2">STB3</text>
<text x="28.7" y="121.6">STB2</text>
<text x="28.7" y="127.1">STB1</text>
<text x="26.7" y="132.5">GND21</text>
<text x="26.7" y="137.9">GND22</text>
<text x="26.8" y="143.4">LATCH</text>
<text x="31.2" y="148.8">DO</text>
<text x="28.7" y="154.3">VH25</text>
<text x="28.7" y="159.7">VH26</text>
<text x="33.2" y="165.1">A</text>
<text x="33.2" y="170.6">A</text>
<text x="33.2" y="176">B</text>
<text x="33.2" y="181.4">B</text>
</g>
<g font-size="2.5">
<text x="38.1" y="22">1</text>
<text x="38.1" y="27.5">2</text>
<text x="38.1" y="32.9">3</text>
<text x="144.4" y="32.9">1</text>
<text x="152.3" y="32.9">2</text>
<text x="159.3" y="32.9">14</text>
<text x="187.6" y="32.9">12</text>
<text x="187.6" y="35.6">11</text>
<text x="198.7" y="35.6">1</text>
<text x="206.6" y="35.6">2</text>
<text x="38.1" y="38.3">4</text>
<text x="160.7" y="41.1">1</text>
<text x="38.1" y="43.8">5</text>
<text x="38.1" y="49.2">6</text>
<text x="159.3" y="49.2">16</text>
<text x="159.3" y="51.9">15</text>
<text x="187.6" y="49.2">2</text>
<text x="187.6" y="51.9">4</text>
<text x="38.1" y="54.6">7</text>
<text x="159.3" y="57.4">10</text>
<text x="160.7" y="54.6">9</text>
<text x="187.6" y="57.4">5</text>
<text x="187.6" y="54.6">7</text>
<text x="38.1" y="60.1">8</text>
<text x="38.1" y="65.5">9</text>
<text x="139" y="65.5">1</text>
<text x="152.3" y="65.5">2</text>
<text x="160.7" y="65.5">8</text>
<text x="187.6" y="65.5">3</text>
<text x="38.1" y="71">10</text>
<text x="187.6" y="68.2">6</text>
<text x="38.1" y="76.4">11</text>
<text x="196" y="72.4" transform="rotate(-90 196 72.4)">1</text>
<text x="198.7" y="72.4" transform="rotate(-90 198.7 72.4)">1</text>
<text x="204.1" y="72.4" transform="rotate(-90 204.1 72.4)">1</text>
<text x="206.9" y="72.4" transform="rotate(-90 206.9 72.4)">1</text>
<text x="38.1" y="81.8">12</text>
<text x="174.2" y="79" transform="rotate(-90 174.2 79)">13</text>
<text x="38.1" y="87.3">13</text>
<text x="196" y="85.7" transform="rotate(-90 196 85.7)">2</text>
<text x="198.7" y="85.7" transform="rotate(-90 198.7 85.7)">2</text>
<text x="204.1" y="85.7" transform="rotate(-90 204.1 85.7)">2</text>
<text x="206.9" y="85.7" transform="rotate(-90 206.9 85.7)">2</text>
<text x="38.1" y="92.7">14</text>
<text x="38.1" y="98.2">15</text>
<text x="212.3" y="100.9">1</text>
<text x="231.1" y="100.9">8</text>
<text x="38.1" y="103.6">16</text>
<text x="212.3" y="103.6">2</text>
<text x="212.3" y="106.3">3</text>
<text x="231.1" y="103.6">7</text>
<text x="231.1" y="106.3">6</text>
<text x="38.1" y="109">17</text>
<text x="212.3" y="109">4</text>
<text x="231.1" y="109">5</text>
<text x="38.1" y="114.5">18</text>
<text x="38.1" y="119.9">19</text>
<text x="38.1" y="125.3">20</text>
<text x="38.1" y="130.8">21</text>
<text x="204.1" y="129.4" transform="rotate(-90 204.1 129.4)">D</text>
<text x="38.1" y="136.2">22</text>
<text x="38.1" y="141.6">23</text>
<text x="141.7" y="138.9">1</text>
<text x="163.1" y="138.9">2</text>
<text x="192.8" y="138.9">G</text>
<text x="38.1" y="147.1">24</text>
<text x="141.7" y="144.3">3</text>
<text x="204.1" y="145.8" transform="rotate(-90 204.1 145.8)">S</text>
<text x="38.1" y="152.5">25</text>
<text x="38.1" y="157.9">26</text>
<text x="38.1" y="163.4">27</text>
<text x="38.1" y="168.8">28</text>
<text x="38.1" y="174.2">29</text>
<text x="38.1" y="179.7">30</text>
</g>
<g font-size="2.4" fill="#000080">
<text x="17.2" y="19.4">PT486F_1</text>
<text x="60.7" y="24.8">R15</text>
<text x="60.7" y="27.6">180R/SMD0603</text>
<text x="147.7" y="27.6">C41</text>
<text x="60.7" y="35.7">R18</text>
<text x="101.5" y="35.7">C22</text>
<text x="144.9" y="30.3">225/SMD0603</text>
<text x="166.7" y="30.3">U12</text>
<text x="202" y="31.7">C39</text>
<text x="60.7" y="38.4">22K/SMD0603</text>
<text x="98.8" y="38.4">104/SMD0603</text>
<text x="196.6" y="41.1">104/SMD0603</text>
<text x="134.1" y="46.6">R20</text>
<text x="139.5" y="46.6">10K/SMD0603</text>
<text x="101.5" y="57.4">C23</text>
<text x="98.8" y="60.2">104/SMD0603</text>
<text x="139.5" y="68.3">R4</text>
<text x="139.5" y="71">DNP/10K/SMD0603</text>
<text x="163.9" y="76.5">DRV8833/HTSSOP16</text>
<text x="191.1" y="79.2">R7</text>
<text x="199.3" y="79.2">R8</text>
<text x="207.5" y="79.2">R9</text>
<text x="210.2" y="81.9">1R2/SMD0805</text>
<text x="212.9" y="79.2">R10</text>
<text x="58" y="84.6">R17</text>
<text x="58" y="87.4">10K/SMD0603</text>
<text x="58" y="90.1">R19</text>
<text x="58" y="92.8">10K/SMD0603</text>
<text x="60.7" y="101">R16</text>
<text x="217.5" y="97.1">U16</text>
<text x="60.7" y="103.7">30K/SMD0603</text>
<text x="103.1" y="106.4">C29</text>
<text x="103.1" y="109.6">104/SMD0603</text>
<text x="188.4" y="111.8">R13</text>
<text x="183" y="117.3">C43</text>
<text x="183" y="120">470uF/16V</text>
<text x="188.4" y="114.5">10K/SMD0603</text>
<text x="212.9" y="114.5">AP4435GM/SO8</text>
<text x="147.7" y="136.3">D1</text>
<text x="210.2" y="136.3">Q3</text>
<text x="210.2" y="139">2N7002/SOT-23</text>
<text x="125.9" y="147.1">C40</text>
<text x="125.9" y="149.9">104/SMD0603</text>
<text x="155.8" y="144.4">HBAT54S/SOT-23</text>
<text x="177.5" y="149.9">C11</text>
<text x="193.9" y="149.9">R14</text>
<text x="174.8" y="152.6">103/SMD0603</text>
<text x="193.9" y="152.6">1M/SMD0603</text>
<text x="101.5" y="160.7">C31</text>
<text x="98.8" y="163.4">104/SMD0603</text>
<text x="17.2" y="185.2">FFC30PIN-1.0MM-180/注意管脚方向!!!</text>
</g>
<g font-size="2.4">
<text x="101.5" y="28.7">+3.3V</text>
<text x="216.7" y="27">VH</text>
<text x="133.8" y="34.1">GND</text>
<text x="68.8" y="42.2">PRN-PAPER_SNS</text>
<text x="125.6" y="47.7">GND</text>
<text x="130.3" y="42.2">MOT-PWR</text>
<text x="101.5" y="50.4">VH</text>
<text x="124" y="50.4">MOT-PHASE-1A</text>
<text x="124" y="53.1">MOT-PHASE-1B</text>
<text x="124" y="55.8">MOT-PHASE-2A</text>
<text x="124" y="58.5">MOT-PHASE-2B</text>
<text x="68.8" y="61.2">PRN-MOSI</text>
<text x="68.8" y="66.7">PRN-SCLK</text>
<text x="127.5" y="66.7">+3.3V</text>
<text x="172.1" y="90.1">GND</text>
<text x="199.3" y="95.5">GND</text>
<text x="101.5" y="99.3">+3.3V</text>
<text x="82.4" y="104.7">+3.3V</text>
<text x="173.2" y="102">VIN</text>
<text x="242.8" y="102">VH</text>
<text x="68.8" y="110.2">PRN-THERMAL_SNS</text>
<text x="68.8" y="121.1">/PRN-STROBE1</text>
<text x="68.8" y="126.5">/PRN-STROBE0</text>
<text x="177.5" y="128.1">GND</text>
<text x="68.8" y="142.8">/PRN-LATCH</text>
<text x="125.6" y="140.1">GND</text>
<text x="99.3" y="145.5">PRN-POWER</text>
<text x="101.5" y="153.7">VH</text>
<text x="172.1" y="163.4">GND</text>
<text x="188.4" y="163.4">GND</text>
<text x="202" y="163.4">GND</text>
<text x="155.8" y="178.1">VIN</text>
<text x="155.8" y="183.5">+3.3V</text>
<text x="169.4" y="181.9">Title</text>
<text x="180.3" y="184.7">PRT486MB2-20110718</text>
<text x="155.8" y="189">GND</text>
<text x="169.4" y="190.1">Size</text>
<text x="180.3" y="190.1">Document Number</text>
<text x="259.1" y="190.1">Rev</text>
<text x="172.1" y="192.8">A</text>
<text x="180.3" y="192.8">&lt;Doc&gt;</text>
<text x="261.8" y="192.8">A</text>
<text x="169.4" y="198.2">Date:</text>
<text x="183.5" y="198.2">Wednesday, February 08, 2012</text>
<text x="223.8" y="198.2">Sheet</text>
<text x="237.4" y="198.2">5</text>
<text x="245.5" y="198.2">of</text>
<text x="253.7" y="198.2">5</text>
</g>
<g font-size="2.4" fill="#f00">
<text x="197.1" y="49.3">OUT11</text>
<text x="197.1" y="52">OUT12</text>
<text x="197.1" y="57.4">OUT22</text>
<text x="197.1" y="54.7">OUT21</text>
<text x="55.8" y="163.4">OUT11</text>
<text x="55.8" y="168.9">OUT12</text>
<text x="55.8" y="174.3">OUT21</text>
<text x="55.8" y="179.7">OUT22</text>
</g>
<g font-size="1.9">
<text x="34.8" y="8.3">5</text>
<text x="86.4" y="8.3">4</text>
<text x="138.1" y="8.3">3</text>
<text x="189.7" y="8.3">2</text>
<text x="241.4" y="8.3">1</text>
<text x="7" y="34.5">D</text>
<text x="267.9" y="34.5">D</text>
<text x="7" y="82">C</text>
<text x="267.9" y="82">C</text>
<text x="7" y="129.6">B</text>
<text x="267.9" y="129.6">B</text>
<text x="7" y="177.2">A</text>
<text x="267.9" y="177.2">A</text>
<text x="34.8" y="201.3">5</text>
<text x="86.4" y="201.3">4</text>
<text x="138.1" y="201.3">3</text>
<text x="189.7" y="201.3">2</text>
<text x="241.4" y="201.3">1</text>
</g>
</svg>
